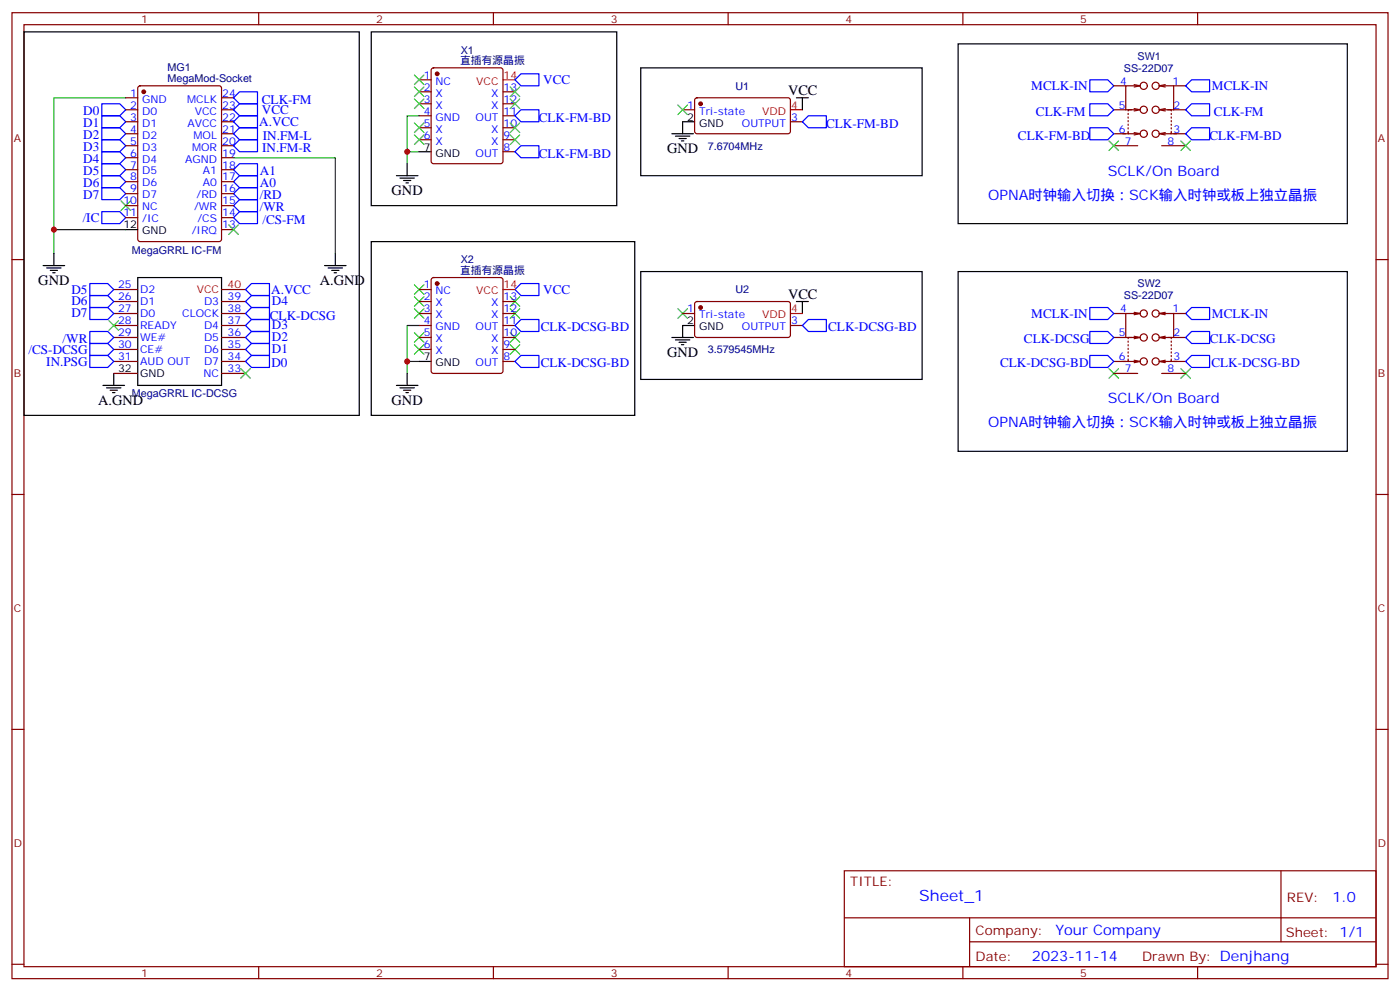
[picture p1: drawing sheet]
<svg xmlns="http://www.w3.org/2000/svg" width="412mm" height="292mm" viewBox="0 0 412 292" stroke-linecap="round" stroke-linejoin="round" font-family="sans-serif">
<g fill="none" stroke="#870000" stroke-width=".35">
<path d="M3.5 3.7h405.4v284.4h-405.4zM7.1 7.3h398.2v277.3h-398.2zM76.2 3.7v3.6M145.3 3.7v3.6M214.5 3.7v3.6M283.6 3.7v3.6M352.8 3.7v3.6M37 28.8h3.6M37 32.3h3.6M37 35.8h3.6M37 39.4h3.6M40.8 25.5l.5-.2h23.3l.6 .4 .1 44.7-.5 .7h-23.5l-.7-.4v-44.7z"/>
<path d="M65.3 28.8h3.5M65.3 32.3h3.5M65.3 35.8h3.5M65.3 39.4h3.5M123.5 27h3.5M123.5 30.6h3.5M123.5 34.1h3.5M123.5 37.6h3.5M123.5 23.5h3.5M127.2 20.2l.5-.2h19.8l.5 .2 .2 .5v26.8l-.3 .5-.4 .2h-19.8l-.5-.2-.2-.5v-26.8zM148.2 27h3.5M148.2 30.6h3.5"/>
<path d="M148.2 34.1h3.5M148.2 37.6h3.5M201.1 32.3h3.5M204.8 29l.5-.2h27.1l.4 .7v9.4l-.7 .5-27.1-.1-.4-.6v-9.2zM232.8 35.8h3.6M328.1 32.3h5.3M328.1 39.4h4.4M328.1 25.3h3.5M332.3 38.7v.7h2.8M332.3 33.4v.3M332.3 34.4v.4M332.3 35.5v.3"/>
<path d="M332.3 36.5v.4M332.3 37.6v.4M334.1 39l1.7 .4-1.7 .3M334.1 32l1.7 .3-1.7 .4M334.1 24.9l1.7 .4M335.1 32.3h-2.8v.4M335.8 25.3h-4.2v7M335.8 25.3l-1.7 .3M341.5 25.3h4.2v7M341.5 25.3l1.8 .3M341.5 32.3l1.8 .4M341.5 39.4l1.8 .3"/>
<path d="M342.2 32.3h2.8v.4M343.3 24.9l-1.8 .4M343.3 32l-1.8 .3M343.3 39l-1.8 .4M344 32.3h5.2M344.8 39.4h4.4M345 38.7v.7h-2.8M345 33.4v.3M345 34.4v.4M345 35.5v.3M345 36.5v.4M345 37.6v.4"/>
<path d="M345.7 25.3h3.5M37 42.9h3.6M37 46.4h3.6M37 50h3.6M37 53.5h3.6M37 57h3.6M65.3 42.9h3.5M65.3 46.4h3.5M65.3 50h3.5M65.3 53.5h3.5M65.3 57h3.5M123.5 41.1h3.5"/>
<path d="M148.2 41.1h3.5M148.2 44.7h3.5M328.1 42.9h7M342.2 42.9h7M3.5 76.4h3.6M37 60.5h3.6M37 64.1h3.6M65.3 60.5h3.5M65.3 64.1h3.5M65.3 67.6h3.5M405.3 76.4h3.6M33.5 85.2h7.1"/>
<path d="M33.5 88.8h7.1M33.5 92.3h7.1M33.5 95.8h7.1M33.5 99.3h7.1M65.3 85.2h7M65.3 88.8h7M65.3 92.3h7M65.3 95.8h7M65.3 99.3h7M123.5 85.2h3.5M123.5 88.8h3.5M123.5 92.3h3.5"/>
<path d="M123.5 95.8h3.5M123.5 99.3h3.5M127.2 81.9l.5-.2h19.8l.5 .2 .2 .5v26.8l-.3 .5-.4 .2h-19.8l-.5-.2-.2-.5v-26.8zM148.2 88.8h3.5M148.2 92.3h3.5M148.2 95.8h3.5M148.2 99.3h3.5M201.1 92.3h3.5M204.8 89l.5-.2h27.1l.4 .7v9.4l-.7 .4h-27.1l-.4-.7v-9.1zM232.8 95.8h3.6M328.1 92.3h3.5M328.1 99.3h5.3"/>
<path d="M334.1 99l1.7 .3-1.7 .4M334.1 91.9l1.7 .4M335.1 99.3h-2.8v.4M335.8 92.3h-4.2v7M335.8 92.3l-1.7 .3M341.5 92.3h4.2v7M341.5 92.3l1.8 .3M341.5 99.3l1.8 .4M342.2 99.3h2.8v.4M343.3 91.9l-1.8 .4M343.3 99l-1.8 .3M344 99.3h5.2"/>
<path d="M345.7 92.3h3.5M33.5 102.9h7.1M33.5 106.4h7.1M33.5 109.9h7.1M65.3 102.9h7M65.3 106.4h7M65.3 109.9h7M123.5 102.9h3.5M148.2 102.9h3.5M148.2 106.4h3.5M328.1 106.4h4.4M328.1 109.9h7"/>
<path d="M332.3 105.7v.7h2.8M332.3 100.4v.4M332.3 101.5v.3M332.3 102.5v.4M332.3 103.6v.3M332.3 104.6v.4M334.1 106l1.7 .4-1.7 .4M341.5 106.4l1.8 .4M342.2 109.9h7M343.3 106l-1.8 .4M344.8 106.4h4.4M345 105.7v.7h-2.8"/>
<path d="M345 100.4v.4M345 101.5v.3M345 102.5v.4M345 103.6v.3M345 104.6v.4M3.5 145.6h3.6M405.3 145.6h3.6M3.5 214.7h3.6M405.3 214.7h3.6M248.7 256.3h156.6v28.3h-156.6zM377.3 256.4v20.8M248.7 270.2h156.5"/>
<path d="M285.6 277.2h119.6M285.6 270.2v14.1M3.5 283.8h3.6M76.2 284.6v3.5M145.3 284.6v3.5M214.5 284.6v3.5M283.6 284.6v3.5M352.8 284.6v3.5M405.3 283.8h3.6"/>
<circle cx="336.9" cy="39.4" r="1.06"/>
<circle cx="336.9" cy="25.3" r="1.06"/>
<circle cx="336.9" cy="32.3" r="1.06"/>
<circle cx="340.4" cy="39.4" r="1.06"/>
<circle cx="340.4" cy="32.3" r="1.06"/>
<circle cx="340.4" cy="25.3" r="1.06"/>
<circle cx="336.9" cy="99.3" r="1.06"/>
<circle cx="336.9" cy="92.3" r="1.06"/>
<circle cx="340.4" cy="99.3" r="1.06"/>
<circle cx="340.4" cy="92.3" r="1.06"/>
<circle cx="336.9" cy="106.4" r="1.06"/>
<circle cx="340.4" cy="106.4" r="1.06"/>
</g>
<g fill="none" stroke="#3c3" stroke-width=".35">
<path d="M122.1 22.1l2.8 2.8M122.1 25.6l2.8 2.8M122.1 29.1l2.8 2.9M122.1 36.2l2.8 2.8M122.1 39.7l2.8 2.8M124.9 22.1l-2.8 2.8M124.9 25.6l-2.8 2.8M124.9 29.1l-2.8 2.9M124.9 36.2l-2.8 2.8M124.9 39.7l-2.8 2.8M150.3 39.7l2.8 2.8M150.3 36.2l2.8 2.8"/>
<path d="M150.3 29.1l2.8 2.9M150.3 25.6l2.8 2.8M153.1 29.1l-2.8 2.9M153.1 39.7l-2.8 2.8M153.1 36.2l-2.8 2.8M153.1 25.6l-2.8 2.8M199.7 30.9l2.8 2.8M202.5 30.9l-2.8 2.8M35.6 59.1l2.9 2.8M38.5 59.1l-2.9 2.8M326.7 41.5l2.8 2.8M329.5 41.5l-2.8 2.8"/>
<path d="M347.8 41.5l2.9 2.8M350.7 41.5l-2.9 2.8M67.4 66.2l2.8 2.8M70.2 66.2l-2.8 2.8M32.1 94.4l2.8 2.8M34.9 94.4l-2.8 2.8M122.1 97.9l2.8 2.9M122.1 90.9l2.8 2.8M122.1 87.3l2.8 2.9M122.1 83.8l2.8 2.8M124.9 97.9l-2.8 2.9M124.9 90.9l-2.8 2.8"/>
<path d="M124.9 87.3l-2.8 2.9M124.9 83.8l-2.8 2.8M150.3 87.3l2.8 2.9M150.3 90.9l2.8 2.8M150.3 97.9l2.8 2.9M153.1 87.3l-2.8 2.9M153.1 90.9l-2.8 2.8M153.1 97.9l-2.8 2.9M199.7 90.9l2.8 2.8M202.5 90.9l-2.8 2.8M70.9 108.5l2.8 2.8M73.7 108.5l-2.8 2.8"/>
<path d="M122.1 101.5l2.8 2.8M124.9 101.5l-2.8 2.8M150.3 101.5l2.8 2.8M153.1 101.5l-2.8 2.8M326.7 108.5l2.8 2.8M329.5 108.5l-2.8 2.8M347.8 108.5l2.9 2.8M350.7 108.5l-2.9 2.8"/>
</g>
<g fill="none" stroke="#00f" stroke-width=".35">
<path d="M30 30.6h5.3l1.7 1.7-1.7 1.8h-5.3zM30 34.1h5.3l1.7 1.7-1.7 1.8h-5.3zM30 37.6h5.3l1.7 1.8-1.7 1.7h-5.3zM68.8 35.8l1.8-1.7h5.2v3.5h-5.2zM70.6 30.6h5.2v3.5h-5.2l-1.8-1.8zM70.6 27h5.2v3.6h-5.2l-1.8-1.8zM70.6 37.6h5.2v3.5h-5.2l-1.8-1.7zM151.7 23.5l1.8-1.8h5.2v3.6h-5.2zM153.5 32.3h5.2v3.5h-5.2l-1.8-1.7zM236.4 35.8l1.7-1.7h5.3v3.5h-5.3zM321 23.5h5.3l1.8 1.8-1.8 1.7h-5.3zM321 37.6h5.3l1.8 1.8-1.8 1.7h-5.3z"/>
<path d="M321 30.6h5.3l1.8 1.7-1.8 1.8h-5.3zM349.2 39.4l1.8-1.8h5.3v3.5h-5.3zM351 23.5h5.3v3.5h-5.3l-1.8-1.7zM351 30.6h5.3v3.5h-5.3l-1.8-1.8zM30 41.1h5.3l1.7 1.8-1.7 1.8h-5.3zM30 44.7h5.3l1.7 1.7-1.7 1.8h-5.3zM30 48.2h5.3l1.7 1.8-1.7 1.7h-5.3zM30 51.7h5.3l1.7 1.8-1.7 1.7h-5.3zM30 55.2h5.3l1.7 1.8-1.7 1.8h-5.3zM68.8 50l1.8-1.8h5.2v3.5h-5.2zM68.8 53.5l1.8-1.8h5.2v3.5h-5.2zM68.8 57l1.8-1.8h5.2v3.6h-5.2z"/>
<path d="M70.6 41.1h5.2v3.6h-5.2l-1.8-1.8zM153.5 42.9h5.2v3.5h-5.2l-1.8-1.7zM30 62.3h5.3l1.7 1.8-1.7 1.7h-5.3zM68.8 60.5l1.8-1.7h5.2v3.5h-5.2zM70.6 62.3h5.2v3.5h-5.2l-1.8-1.7zM26.5 83.5h5.2l1.8 1.7-1.8 1.8h-5.2zM26.5 87h5.2l1.8 1.8-1.8 1.7h-5.2zM26.5 90.5h5.2l1.8 1.8-1.8 1.8h-5.2zM26.5 97.6h5.2l1.8 1.7-1.8 1.8h-5.2zM72.3 85.2l1.8-1.7h5.3v3.5h-5.3zM74.1 90.5h5.3v3.6h-5.3l-1.8-1.8zM74.1 97.6h5.3v3.5h-5.3l-1.8-1.8z"/>
<path d="M74.1 94.1h5.3v3.5h-5.3l-1.8-1.8zM74.1 87h5.3v3.5h-5.3l-1.8-1.7zM153.5 83.5h5.2v3.5h-5.2l-1.8-1.8zM153.5 94.1h5.2v3.5h-5.2l-1.8-1.8zM238.1 94.1h5.3v3.5h-5.3l-1.7-1.8zM321 90.5h5.3l1.8 1.8-1.8 1.8h-5.3zM321 97.6h5.3l1.8 1.7-1.8 1.8h-5.3zM351 90.5h5.3v3.6h-5.3l-1.8-1.8zM351 97.6h5.3v3.5h-5.3l-1.8-1.8zM26.5 104.6h5.2l1.8 1.8-1.8 1.8h-5.2zM26.5 101.1h5.2l1.8 1.8-1.8 1.7h-5.2zM74.1 104.6h5.3v3.6h-5.3l-1.8-1.8z"/>
<path d="M74.1 101.1h5.3v3.5h-5.3l-1.8-1.7zM153.5 104.6h5.2v3.6h-5.2l-1.8-1.8zM321 104.6h5.3l1.8 1.8-1.8 1.8h-5.3zM351 104.6h5.3v3.6h-5.3l-1.8-1.8z"/>
</g>
<path d="M37 28.8h-21.1v45.8M123.5 34.1h-3.6v14.1M68.8 46.4h30v28.2M119.9 44.7h3.6M15.9 67.6h21.1M123.5 95.8h-3.6v14.1M119.9 106.4h3.6" fill="none" stroke="#008700" stroke-width=".35"/>
<g fill="none" stroke="#000" stroke-width=".35">
<path d="M7.1 9.4h98.7v112.9h-98.7zM109.4 9.4h72.3v51.1h-72.3zM188.7 20h82.9v31.7h-82.9zM282.2 12.9h114.7v52.9h-114.7zM197.9 39.4h6.4M204.6 35.8h-3.5v3.6M234.6 28.8h3.5M236.4 28.8v3.5M116.8 51.7h6.3M117.8 52.4h4.3M118.9 53.1h2.1M119.6 53.8h.7"/>
<path d="M119.9 48.2v3.5M123.5 44.7h3.5M199 40.1h4.2M200 40.8h2.1M200.7 41.5h.7M12.7 78.2h6.3M13.8 78.9h4.2M14.8 79.6h2.1M15.9 74.6v3.6M37 67.6h3.6M95.6 78.2h6.4M96.7 78.9h4.2"/>
<path d="M97.7 79.6h2.1M98.8 74.6v3.6M109.4 71.1h77.6v51.2h-77.6zM188.7 79.9h82.9v31.8h-82.9zM282.2 79.9h114.7v53h-114.7zM15.5 80.3h.7M40.6 81.7h24.7v31.8h-24.7zM98.4 80.3h.7M197.9 99.3h6.4M204.6 95.8h-3.5v3.5M234.6 88.8h3.5M236.4 88.8v3.5"/>
<path d="M30.3 113.5h6.4M31.4 114.2h4.2M32.5 114.9h2.1M33.2 115.6h.7M33.5 109.9v3.6M116.8 113.5h6.3M117.8 114.2h4.3M118.9 114.9h2.1M119.6 115.6h.7M119.9 109.9v3.6M123.5 106.4h3.5M199 100h4.2"/>
<path d="M200 100.8h2.1M200.7 101.5h.7"/>
</g>
<g fill="#870000" stroke="#870000" stroke-width=".35">
<circle cx="42.3" cy="27" r=".53"/>
<circle cx="128.8" cy="21.7" r=".53"/>
<circle cx="128.8" cy="83.5" r=".53"/>
<circle cx="206.4" cy="90.5" r=".53"/>
<circle cx="206.4" cy="30.6" r=".53"/>
</g>
<path d="M148.2 23.5h3.5M232.8 32.3h3.6M148.2 85.2h3.5M232.8 92.3h3.6" fill="none" stroke="#f00" stroke-width=".35"/>
<g fill="#c00">
<circle cx="15.9" cy="67.6" r=".88"/>
<circle cx="119.9" cy="44.7" r=".88"/>
<circle cx="119.9" cy="106.4" r=".88"/>
</g>
<text font-size="4.6" fill="#00f" x="270.8" y="265.4">Sheet_1</text>
<g font-size="4.2">
<text x="232.1" y="28.1">VCC</text>
<text x="196.5" y="45">GND</text>
<text x="115.4" y="57.4">GND</text>
<text x="11.3" y="83.8">GND</text>
<text x="94.2" y="83.8">A.GND</text>
<text x="232.1" y="88.1">VCC</text>
<text x="196.5" y="105">GND</text>
<text x="28.9" y="119.1">A.GND</text>
<text x="115.4" y="119.1">GND</text>
</g>
<g font-size="4.2" fill="#00f">
<text x="326.3" y="51.7">SCLK/On Board</text>
<text x="291" y="58.8">OPNA时钟输入切换：SCK输入时钟或板上独立晶振</text>
<text x="326.3" y="118.7">SCLK/On Board</text>
<text x="291" y="125.8">OPNA时钟输入切换：SCK输入时钟或板上独立晶振</text>
<text x="392.5" y="265.6">1.0</text>
<text x="310.9" y="275.2">Your Company</text>
<text x="304" y="283">2023-11-14</text>
</g>
<g font-size="3.9" fill="#00f">
<text x="160" y="24.8">VCC</text>
<text x="303.8" y="26.5">MCLK-IN</text>
<text x="357" y="26.5">MCLK-IN</text>
<text x="24.5" y="33.9">D0</text>
<text x="77.1" y="30.6">CLK-FM</text>
<text x="77.1" y="33.6">VCC</text>
<text x="158.7" y="35.8">CLK-FM-BD</text>
<text x="305.2" y="34.1">CLK-FM</text>
<text x="357.6" y="34.1">CLK-FM</text>
<text x="24.5" y="37.5">D1</text>
<text x="24.5" y="41">D2</text>
<text x="76.4" y="37.1">A.VCC</text>
<text x="77.4" y="41.1">IN.FM-L</text>
<text x="243.4" y="37.6">CLK-FM-BD</text>
<text x="299.9" y="41.1">CLK-FM-BD</text>
<text x="356.2" y="41.1">CLK-FM-BD</text>
<text x="24.5" y="44.6">D3</text>
<text x="77.2" y="44.7">IN.FM-R</text>
<text x="158.7" y="46.4">CLK-FM-BD</text>
<text x="24.5" y="48.1">D4</text>
<text x="24.5" y="51.6">D5</text>
<text x="76.6" y="51.6">A1</text>
<text x="24.5" y="55.1">D6</text>
<text x="24.5" y="58.7">D7</text>
<text x="76.6" y="55.1">A0</text>
<text x="76.6" y="58.6">/RD</text>
<text x="24.4" y="65.3">/IC</text>
<text x="76.6" y="62.1">/WR</text>
<text x="77.3" y="65.8">/CS-FM</text>
<text x="21" y="86.4">D5</text>
<text x="21" y="89.9">D6</text>
<text x="79.9" y="86.5">A.VCC</text>
<text x="80.1" y="89.9">D4</text>
<text x="160" y="86.5">VCC</text>
<text x="21" y="93.5">D7</text>
<text x="79.5" y="94.1">CLK-DCSG</text>
<text x="303.8" y="93.5">MCLK-IN</text>
<text x="357" y="93.5">MCLK-IN</text>
<text x="18.5" y="100.9">/WR</text>
<text x="80.1" y="100.5">D2</text>
<text x="80.1" y="97">D3</text>
<text x="159.3" y="97.6">CLK-DCSG-BD</text>
<text x="244" y="97.6">CLK-DCSG-BD</text>
<text x="301.6" y="101.1">CLK-DCSG</text>
<text x="356.4" y="101.1">CLK-DCSG</text>
<text x="8.4" y="104.1">/CS-DCSG</text>
<text x="13.6" y="107.7">IN.PSG</text>
<text x="80.1" y="104">D1</text>
<text x="79.9" y="108.2">D0</text>
<text x="159.3" y="108.2">CLK-DCSG-BD</text>
<text x="294.6" y="108.2">CLK-DCSG-BD</text>
<text x="356.8" y="108.2">CLK-DCSG-BD</text>
</g>
<g font-size="3.9" fill="#800">
<text x="250.5" y="260.9">TITLE:</text>
<text x="379.1" y="265.6">REV:</text>
<text x="287.4" y="275.1">Company:</text>
<text x="378.7" y="275.7">Sheet: 1/1</text>
<text x="287.4" y="282.8">Date:</text>
<text x="336.4" y="282.9">Drawn By: Denjhang</text>
</g>
<g font-size="3.2" fill="#800">
<text x="41.6" y="6.7">1</text>
<text x="110.8" y="6.7">2</text>
<text x="179.9" y="6.7">3</text>
<text x="249.1" y="6.7">4</text>
<text x="318.2" y="6.7">5</text>
<text x="4.1" y="41.8">A</text>
<text x="405.9" y="41.8">A</text>
<text x="4.1" y="111">B</text>
<text x="405.9" y="111">B</text>
<text x="4.1" y="180.1">C</text>
<text x="405.9" y="180.1">C</text>
<text x="4.1" y="249.3">D</text>
<text x="405.9" y="249.3">D</text>
<text x="41.6" y="287.5">1</text>
<text x="110.8" y="287.5">2</text>
<text x="179.9" y="287.5">3</text>
<text x="249.1" y="287.5">4</text>
<text x="318.2" y="287.5">5</text>
</g>
<g font-size="3.2" fill="#000080">
<text x="135.7" y="15.8">X1</text>
<text x="335.1" y="17.6">SW1</text>
<text x="49.4" y="21">MG1</text>
<text x="135.5" y="18.9">直插有源晶振</text>
<text x="331.1" y="21.1">SS-22D07</text>
<text x="49.4" y="24.1">MegaMod-Socket</text>
<text x="216.6" y="26.4">U1</text>
<text x="208.5" y="44">7.6704MHz</text>
<text x="38.8" y="74.6">MegaGRRL IC-FM</text>
<text x="135.7" y="77.5">X2</text>
<text x="135.5" y="80.6">直插有源晶振</text>
<text x="216.6" y="86.4">U2</text>
<text x="331.1" y="88.1">SS-22D07</text>
<text x="335.1" y="84.6">SW2</text>
<text x="208.5" y="104">3.579545MHz</text>
<text x="38.8" y="117">MegaGRRL IC-DCSG</text>
</g>
<g font-size="3.2" fill="#00f">
<text x="124.8" y="23.1">1</text>
<text x="38.4" y="28.4">1</text>
<text x="65.4" y="28.4">24</text>
<text x="124.8" y="26.7">2</text>
<text x="128.3" y="28.4">X</text>
<text x="128.3" y="24.9">NC</text>
<text x="144.7" y="28.4">X</text>
<text x="148.3" y="26.7">13</text>
<text x="329.9" y="24.9">4</text>
<text x="345.4" y="24.9">1</text>
<text x="38.4" y="32">2</text>
<text x="38.4" y="35.5">3</text>
<text x="41.9" y="30.2">GND</text>
<text x="41.9" y="33.7">D0</text>
<text x="55.1" y="30.2">MCLK</text>
<text x="57.4" y="33.7">VCC</text>
<text x="65.4" y="35.5">22</text>
<text x="65.4" y="32">23</text>
<text x="124.8" y="33.7">4</text>
<text x="124.8" y="30.2">3</text>
<text x="128.3" y="35.5">GND</text>
<text x="128.3" y="32">X</text>
<text x="140.1" y="35.5">OUT</text>
<text x="144.7" y="32">X</text>
<text x="148.3" y="30.2">12</text>
<text x="148.3" y="33.7">11</text>
<text x="202.4" y="32">1</text>
<text x="205.9" y="33.7">Tri-state</text>
<text x="233" y="35.5">3</text>
<text x="329.6" y="32">5</text>
<text x="345.7" y="32">2</text>
<text x="38.4" y="39">4</text>
<text x="41.9" y="37.3">D1</text>
<text x="41.9" y="40.8">D2</text>
<text x="55.2" y="37.3">AVCC</text>
<text x="57" y="40.8">MOL</text>
<text x="65.4" y="39">21</text>
<text x="124.8" y="40.8">6</text>
<text x="124.8" y="37.3">5</text>
<text x="128.3" y="39">X</text>
<text x="144.7" y="39">X</text>
<text x="148.3" y="37.3">10</text>
<text x="148.3" y="40.8">9</text>
<text x="218.6" y="37.3">OUTPUT</text>
<text x="329.6" y="39">6</text>
<text x="345.7" y="39">3</text>
<text x="38.4" y="42.5">5</text>
<text x="38.4" y="46.1">6</text>
<text x="41.9" y="44.3">D3</text>
<text x="41.9" y="47.8">D4</text>
<text x="54.5" y="47.8">AGND</text>
<text x="56.6" y="44.3">MOR</text>
<text x="65.4" y="46.1">19</text>
<text x="65.4" y="42.5">20</text>
<text x="128.3" y="42.5">X</text>
<text x="140.1" y="46.1">OUT</text>
<text x="144.7" y="42.5">X</text>
<text x="148.3" y="44.3">8</text>
<text x="331.4" y="42.5">7</text>
<text x="344" y="42.5">8</text>
<text x="38.4" y="49.6">7</text>
<text x="38.4" y="53.1">8</text>
<text x="41.9" y="51.4">D5</text>
<text x="59.8" y="51.4">A1</text>
<text x="65.4" y="53.1">17</text>
<text x="65.4" y="49.6">18</text>
<text x="38.4" y="56.7">9</text>
<text x="41.9" y="54.9">D6</text>
<text x="41.9" y="58.4">D7</text>
<text x="57.9" y="58.4">/RD</text>
<text x="59.8" y="54.9">A0</text>
<text x="65.4" y="56.7">16</text>
<text x="36.4" y="60.2">10</text>
<text x="36.4" y="63.7">11</text>
<text x="41.9" y="61.9">NC</text>
<text x="41.9" y="65.5">/IC</text>
<text x="57.2" y="61.9">/WR</text>
<text x="58.1" y="65.5">/CS</text>
<text x="65.4" y="63.7">14</text>
<text x="65.4" y="60.2">15</text>
<text x="56.5" y="69">/IRQ</text>
<text x="65.4" y="67.2">13</text>
<text x="34.8" y="84.9">25</text>
<text x="34.8" y="88.4">26</text>
<text x="41.3" y="86.3">D2</text>
<text x="41.3" y="89.8">D1</text>
<text x="60.1" y="89.8">D3</text>
<text x="67" y="88.4">39</text>
<text x="124.8" y="88.4">2</text>
<text x="124.8" y="84.9">1</text>
<text x="128.3" y="86.6">NC</text>
<text x="148.3" y="88.4">13</text>
<text x="34.8" y="91.9">27</text>
<text x="34.8" y="95.5">28</text>
<text x="41.3" y="93.3">D0</text>
<text x="53.7" y="93.3">CLOCK</text>
<text x="67" y="95.5">37</text>
<text x="67" y="91.9">38</text>
<text x="124.8" y="95.5">4</text>
<text x="124.8" y="91.9">3</text>
<text x="128.3" y="93.7">X</text>
<text x="128.3" y="90.2">X</text>
<text x="144.7" y="90.2">X</text>
<text x="144.7" y="93.7">X</text>
<text x="148.3" y="91.9">12</text>
<text x="148.3" y="95.5">11</text>
<text x="202.4" y="91.9">1</text>
<text x="205.9" y="93.7">Tri-state</text>
<text x="233" y="95.5">3</text>
<text x="329.9" y="91.9">4</text>
<text x="345.4" y="91.9">1</text>
<text x="34.8" y="99">29</text>
<text x="41.3" y="96.9">READY</text>
<text x="41.3" y="100.4">WE#</text>
<text x="60.1" y="100.4">D5</text>
<text x="60.1" y="96.9">D4</text>
<text x="67" y="99">36</text>
<text x="124.8" y="99">5</text>
<text x="128.3" y="100.8">X</text>
<text x="128.3" y="97.2">GND</text>
<text x="140.1" y="97.2">OUT</text>
<text x="144.7" y="100.8">X</text>
<text x="148.3" y="99">10</text>
<text x="218.6" y="97.2">OUTPUT</text>
<text x="329.6" y="99">5</text>
<text x="345.7" y="99">2</text>
<text x="34.8" y="102.5">30</text>
<text x="34.8" y="106">31</text>
<text x="41.3" y="103.9">CE#</text>
<text x="41.3" y="107.5">AUD OUT</text>
<text x="60.1" y="107.5">D7</text>
<text x="60.1" y="103.9">D6</text>
<text x="67" y="106">34</text>
<text x="67" y="102.5">35</text>
<text x="124.8" y="102.5">6</text>
<text x="128.3" y="104.3">X</text>
<text x="140.1" y="107.8">OUT</text>
<text x="144.7" y="104.3">X</text>
<text x="148.3" y="102.5">9</text>
<text x="148.3" y="106">8</text>
<text x="329.6" y="106">6</text>
<text x="345.7" y="106">3</text>
<text x="60" y="111">NC</text>
<text x="67" y="109.6">33</text>
<text x="331.4" y="109.6">7</text>
<text x="344" y="109.6">8</text>
</g>
<g font-size="3.2" fill="#f00">
<text x="148.3" y="23.1">14</text>
<text x="140.3" y="24.9">VCC</text>
<text x="224.5" y="33.7">VDD</text>
<text x="233" y="32">4</text>
<text x="58" y="86.3">VCC</text>
<text x="67" y="84.9">40</text>
<text x="140.3" y="86.6">VCC</text>
<text x="148.3" y="84.9">14</text>
<text x="224.5" y="93.7">VDD</text>
<text x="233" y="91.9">4</text>
</g>
<g font-size="3.2">
<text x="202.4" y="35.5">2</text>
<text x="205.9" y="37.3">GND</text>
<text x="124.8" y="44.3">7</text>
<text x="128.3" y="46.1">GND</text>
<text x="36.4" y="67.2">12</text>
<text x="41.9" y="69">GND</text>
<text x="202.4" y="95.5">2</text>
<text x="205.9" y="97.2">GND</text>
<text x="124.8" y="106">7</text>
<text x="128.3" y="107.8">GND</text>
<text x="34.8" y="109.6">32</text>
<text x="41.3" y="111">GND</text>
</g>
</svg>
